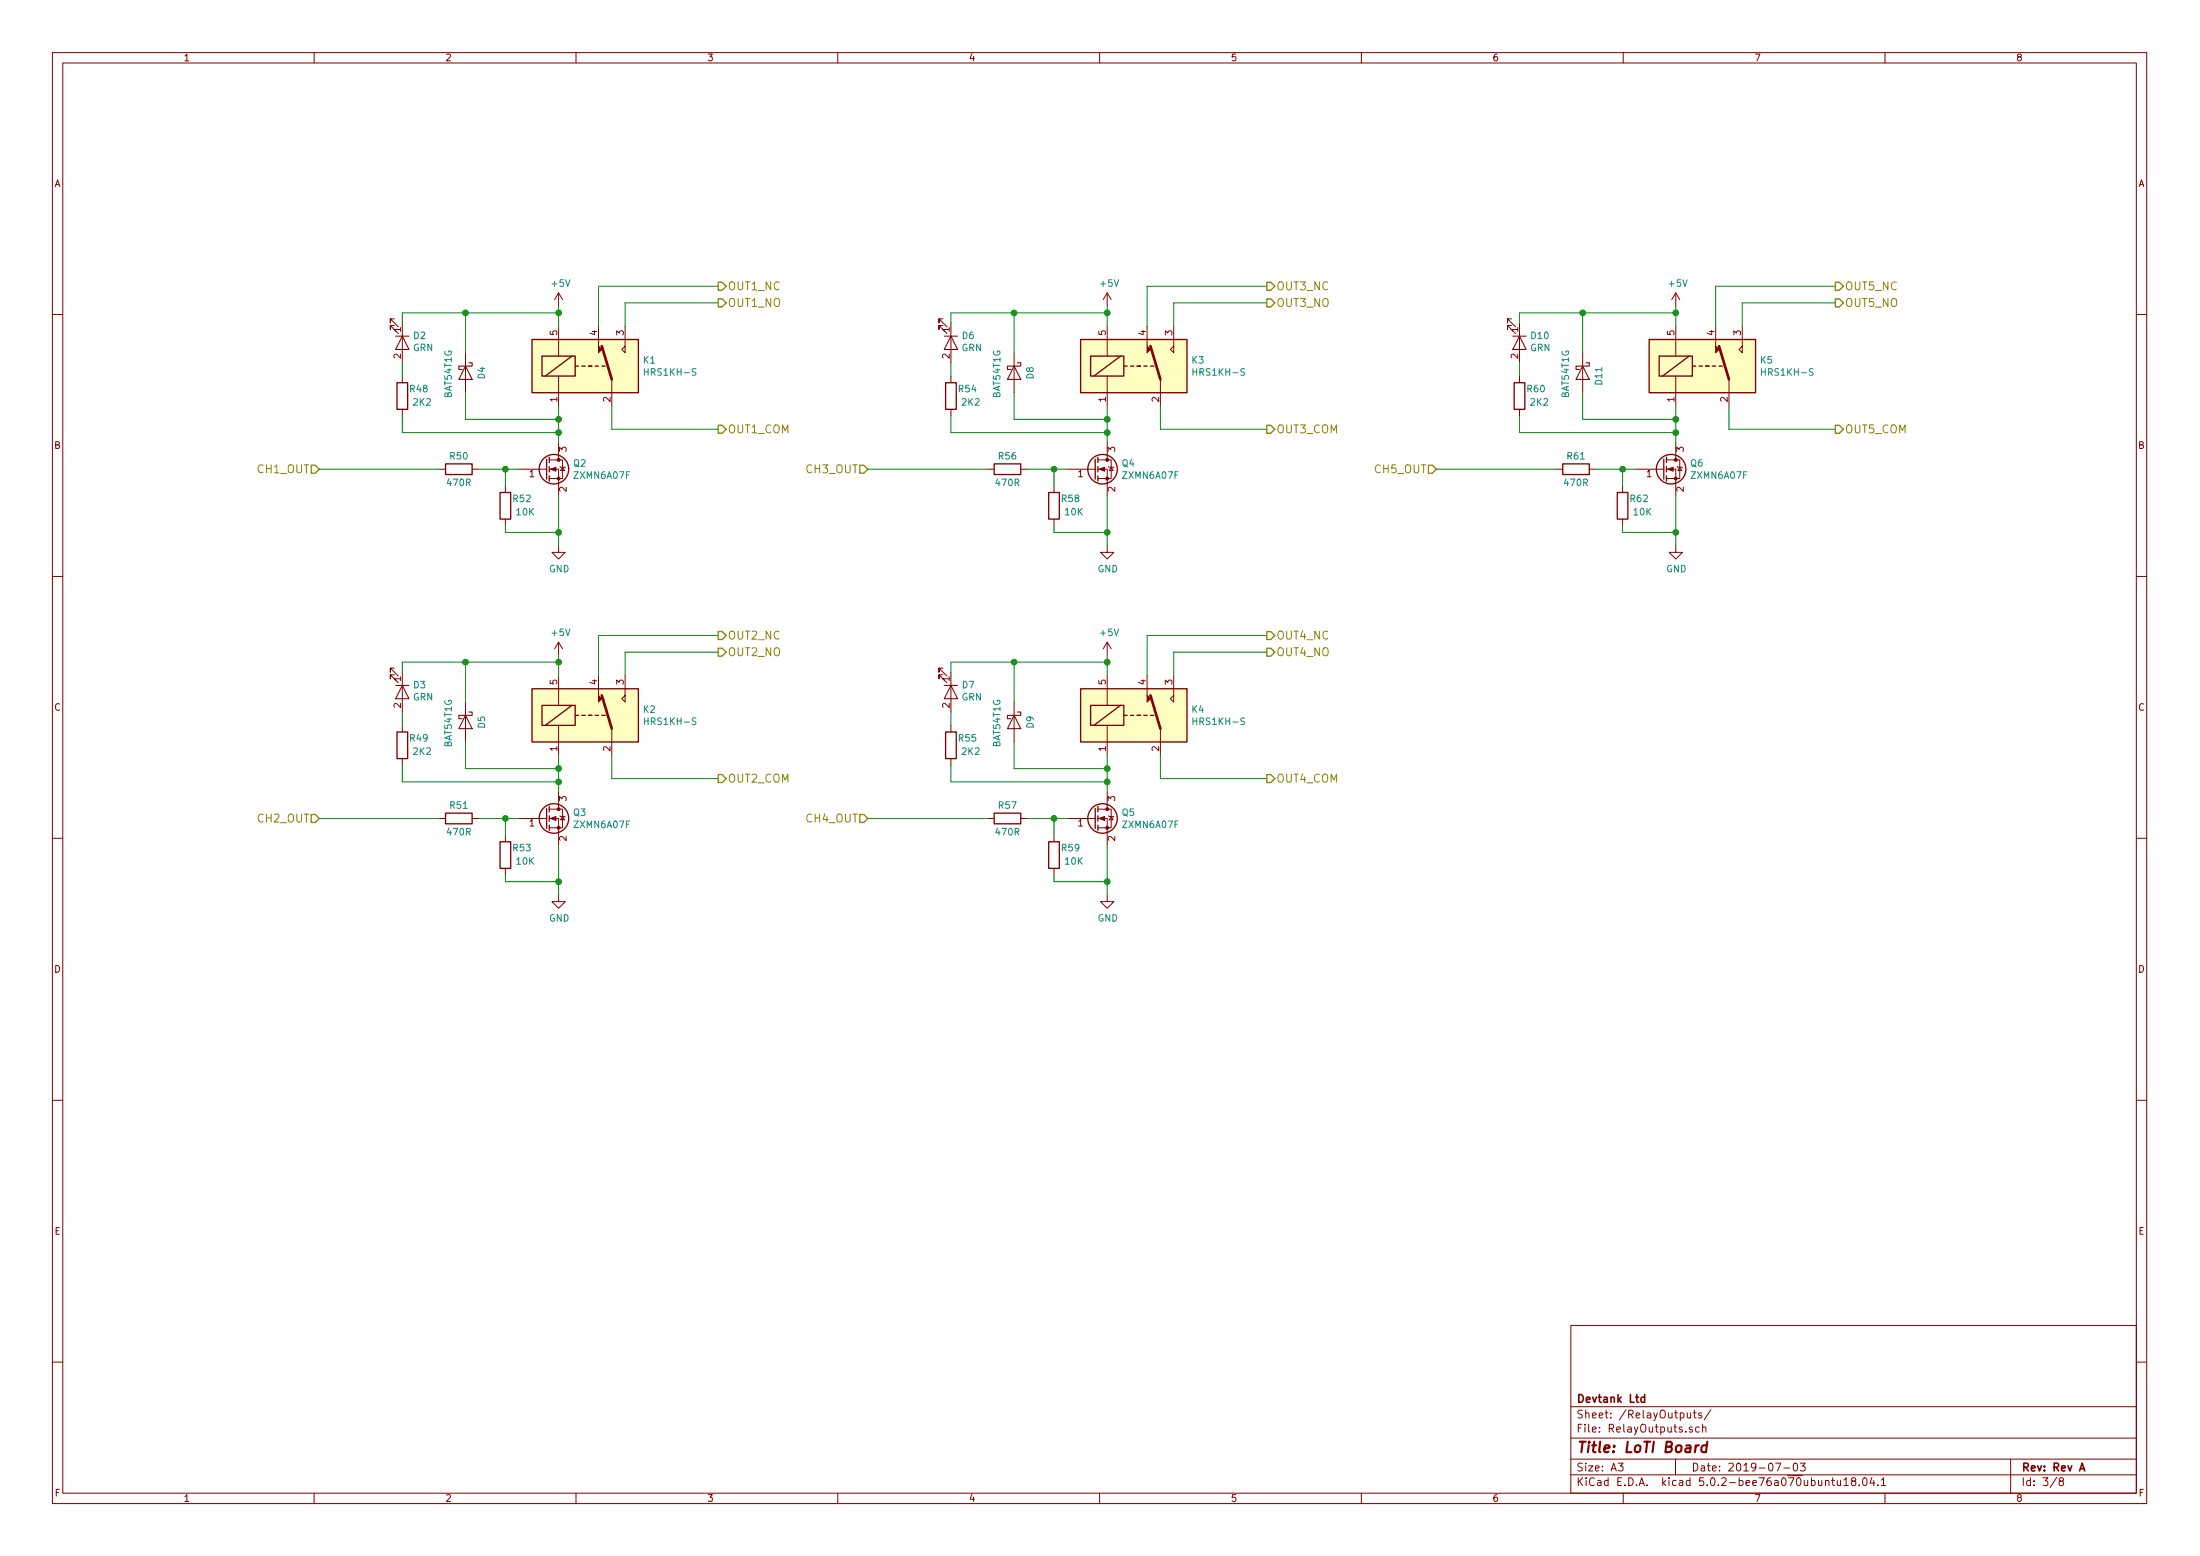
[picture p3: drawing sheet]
<svg xmlns="http://www.w3.org/2000/svg" width="420mm" height="297mm" viewBox="0 0 420 297" stroke-linecap="round" stroke-linejoin="round" font-family="sans-serif">
<g fill="none" stroke="#840000" stroke-width=".19">
<path d="M10 10h400v277h-400zM12 12h396v273.1h-396zM60 10v2M110 10v2M160 10v2M210 10v2M260 10v2M310 10v2M360 10v2M106.7 55.9v2.6M106.7 55.9l-.8 1.3M106.7 55.9l.7 1.3"/>
<path d="M211.5 55.9v2.6M211.5 55.9l-.8 1.3M211.5 55.9l.7 1.3M320 55.9v2.6M320 55.9l-.7 1.3M320 55.9l.8 1.3M10 60h2M75.3 60.9h-.8v.7v-.7l1.6 1.5M75.3 62.1h-.8v.8v-.8l1.6 1.6M76.8 61.6v7.7M76.8 71.8v1.3M76.8 78.1v1.3"/>
<path d="M88.9 67.3v7.7M106.7 62.3v5.7M106.7 71.8v5.7M114.3 62.3v3.8M116.8 72.4v5.1M119.4 66.1v1.2l-.7-.6zM119.4 62.3v3.8M180.1 60.9h-.8v.7v-.7l1.5 1.5M180.1 62.1h-.8v.8v-.8l1.5 1.6M181.6 61.6v7.7M181.6 71.8v1.3M181.6 78.1v1.3"/>
<path d="M193.7 67.3v7.7M211.5 62.3v5.7M211.5 71.8v5.7M219.1 62.3v3.8M221.6 72.4v5.1M224.2 66.1v1.2l-.7-.6zM224.2 62.3v3.8M288.7 60.9h-.8v.7v-.7l1.5 1.5M288.7 62.1h-.8v.8v-.8l1.5 1.6M290.2 61.6v7.7M290.2 71.8v1.3M290.2 78.1v1.3"/>
<path d="M302.3 67.3v7.7M320 62.3v5.7M320 71.8v5.7M327.7 62.3v3.8M330.2 72.4v5.1M332.7 66.1v1.2l-.6-.6zM332.7 62.3v3.8M408 60h2M83.8 89.6h1.3M90.2 89.6h1.2M96.5 92.7v1.3M96.5 99.1v1.3"/>
<path d="M99.1 89.6h5M104.2 89.6h.2M104.9 89.6h1.8v5.1M104.9 87.8h1.8M106.7 87.8h.7v3.5h-2.5M106.7 84.5v3.3M106.9 89.1l1 .2M107.4 89.2l.4 .6h-.7zM188.6 89.6h1.3M194.9 89.6h1.3M201.3 92.7v1.3M201.3 99.1v1.3"/>
<path d="M203.8 89.6h5.1M209 89.6h.2M209.7 89.6h1.8v5.1M209.7 87.8h1.8M211.5 87.8h.7v3.5h-2.5M211.5 84.5v3.3M211.7 89.1l1 .2M212.2 89.2l.4 .6h-.8zM297.2 89.6h1.2M303.5 89.6h1.3M309.9 92.7v1.3M309.9 99.1v1.3"/>
<path d="M312.4 89.6h5.1M317.6 89.6h.2M318.3 89.6h1.7v5.1M318.3 87.8h1.7M320 87.8h.8v3.5h-2.5M320 84.5v3.3M320.3 89.1l1 .2M320.8 89.2l.4 .6h-.8zM10 110h2M106.7 104.2v1.2h1.2l-1.2 1.3-1.3-1.3h1.3M211.5 104.2v1.2h1.2l-1.2 1.3-1.3-1.3h1.3M320 104.2v1.2h1.3l-1.3 1.3-1.2-1.3h1.2"/>
<path d="M408 110h2M75.3 127.5h-.8v.8v-.8l1.6 1.6M75.3 128.8h-.8v.8v-.8l1.6 1.5M76.8 128.3v7.6M76.8 138.5v1.2M88.9 134v7.6M106.7 122.6v2.5M106.7 128.9v5.8M106.7 138.5v5.7M106.7 122.6l-.8 1.3M106.7 122.6l.7 1.3M114.3 128.9v3.9"/>
<path d="M116.8 139.1v5.1M119.4 132.8v1.2l-.7-.6zM119.4 128.9v3.9M180.1 127.5h-.8v.8v-.8l1.5 1.6M180.1 128.8h-.8v.8v-.8l1.5 1.5M181.6 128.3v7.6M181.6 138.5v1.2M193.7 134v7.6M211.5 122.6v2.5M211.5 128.9v5.8M211.5 138.5v5.7M211.5 122.6l-.8 1.3"/>
<path d="M211.5 122.6l.7 1.3M219.1 128.9v3.9M221.6 139.1v5.1M224.2 132.8v1.2l-.7-.6zM224.2 128.9v3.9M76.8 144.8v1.3M83.8 156.2h1.3M90.2 156.2h1.2M96.5 159.4v1.3M99.1 156.2h5M104.2 156.2h.2M104.9 156.2h1.8v5.1"/>
<path d="M104.9 154.5h1.8M106.7 154.5h.7v3.5h-2.5M106.7 151.2v3.3M106.9 155.7l1 .3M107.4 155.9l.4 .6h-.7zM181.6 144.8v1.3M188.6 156.2h1.3M194.9 156.2h1.3M201.3 159.4v1.3M203.8 156.2h5.1M209 156.2h.2M209.7 156.2h1.8v5.1"/>
<path d="M209.7 154.5h1.8M211.5 154.5h.7v3.5h-2.5M211.5 151.2v3.3M211.7 155.7l1 .3M212.2 155.9l.4 .6h-.8zM10 160h2M96.5 165.8v1.2M106.7 170.9v1.2h1.2l-1.2 1.3-1.3-1.3h1.3M201.3 165.8v1.2M211.5 170.9v1.2h1.2l-1.2 1.3-1.3-1.3h1.3M408 160h2M10 210h2"/>
<path d="M408 210h2M300 253h108v32.1h-108zM10 260h2M300 278.5h108M300 274.5h108M300 268.5h108M309 279.3h1l-.5 .6 .4 .1v.7l-.2 .1-.7-.1M320 278.5v3M322.2 269.7l.1 .9 .4 .1 .2-.1M322.9 269.7v1M323.2 272.5l-.4-.1-.2 .2 .1 .2 .5 .2v.3h-.6M323.4 269.7h.6"/>
<path d="M323.6 269.2v1.3l.4 .2M324.5 272.5l-.4-.1-.3 .3 .2 .6h.5M325 269.8a.37 .37 0 0 0-.6 .1l.1 .2 .5 .2v.1l-.2 .3-.4-.1M325.2 272.5l.2-.1 .4 .1v.9M325.2 271.9v1.5M326.7 269.1l-1.2 2M339.1 279.3h1l-.6 1.5M342.6 279.5l.4-.2a.94 .94 0 0 1 0 1.5 .82 .82 0 0 1-.4-1.3zM343.8 279.3h1l-.6 .6 .5 .1v.7l-.3 .1-.6-.1M384 278.5v6.6M408 260h2M60 285.1v1.9"/>
<path d="M110 285.1v1.9M160 285.1v1.9M210 285.1v1.9M260 285.1v1.9M300 281.5h108M310 285.1v1.9M340.7 280.2h1.1M349.8 282.6h.6M350 282.1v1.3l.4 .2M350.9 282.6v.9l.4 .1 .2-.1M351.5 282.6v1M352.1 282.5l.5-.4v1.5"/>
<path d="M352.1 283.6h.9M353.9 282.7l-.3-.3 .3-.3h.3l.2 .3v.2l-.7 .2-.1 .2v.5l.3 .1h.3l.2-.3v-.3l-.2-.3M355.1 283.5v.1M355.9 282.3l.3-.2a.94 .94 0 0 1 0 1.5l-.4-.3-.1-.6zM357.5 282l-.4 1.1h1M357.9 282.6v1M358.6 283.5v.1M359.3 282.5l.4-.4v1.5M359.3 283.6h.8M360 285.1v1.9M392.8 282l-1.3 2M393.5 282.7l-.3-.3 .3-.3h.3l.3 .3-.1 .2-.6 .2-.2 .2 .1 .5 .2 .1h.3l.3-.3v-.3l-.3-.3"/>
</g>
<path d="M314.1 266.8l-.4-.1-.3 .3 .1 .6h.6M314.1 266.2v1.5M397.2 280.8l.5-1.5 .4 1.5M397.3 280.4h.7" fill="none" stroke="#840000" stroke-width=".3"/>
<path d="M324.5 275.9a.55 .55 0 0 0-.7 .4M326 276a.68 .68 0 0 0-1 .3v.7l.2 .2 .6-.1M326.1 275.2l-.3 2" fill="none" stroke="#840000" stroke-width=".41"/>
<g fill="#ffffc2" stroke="#ffffc2" stroke-width=".19">
<path d="M101.6 64.8h20.3v10.2h-20.3z"/>
<path d="M101.6 131.5h20.3v10.1h-20.3z"/>
<path d="M206.4 64.8h20.3v10.2h-20.3z"/>
<path d="M206.4 131.5h20.3v10.1h-20.3z"/>
<path d="M315 64.8h20.3v10.2h-20.3z"/>
</g>
<g fill="none" stroke="#840000" stroke-width=".25">
<path d="M75.8 73.1h2.1v5h-2.1zM101.6 64.8h20.3v10.2h-20.3zM103.5 68h6.4v3.8h-6.4zM109.2 68l-5.1 3.8M109.9 69.9h.6M111.1 69.9h.7M112.4 69.9h.6M113.7 69.9h.6M114.9 69.9h.7M180.6 73.1h2v5h-2zM206.4 64.8h20.3v10.2h-20.3zM208.3 68h6.3v3.8h-6.3z"/>
<path d="M214 68l-5.1 3.8M214.6 69.9h.7M215.9 69.9h.6M217.2 69.9h.6M218.4 69.9h.7M219.7 69.9h.6M289.2 73.1h2v5h-2zM315 64.8h20.3v10.2h-20.3zM316.9 68h6.3v3.8h-6.3zM322.6 68l-5.1 3.8M323.2 69.9h.6M324.5 69.9h.6"/>
<path d="M325.8 69.9h.6M327 69.9h.7M328.3 69.9h.6M85.1 88.6h5.1v2h-5.1zM95.5 94h2v5.1h-2zM104.4 87.7v3.8M104.9 87.3v1M104.9 89.1v1M104.9 90.8v1.1M189.9 88.6h5v2h-5zM200.3 94h2v5.1h-2zM209.2 87.7v3.8"/>
<path d="M209.7 87.3v1M209.7 89.1v1M209.7 90.8v1.1M298.4 88.6h5.1v2h-5.1zM308.9 94h2v5.1h-2zM317.8 87.7v3.8M318.3 87.3v1M318.3 89.1v1M318.3 90.8v1.1M75.8 139.7h2.1v5.1h-2.1zM101.6 131.5h20.3v10.1h-20.3zM103.5 134.7h6.4v3.8h-6.4z"/>
<path d="M109.2 134.7l-5.1 3.8M109.9 136.6h.6M111.1 136.6h.7M112.4 136.6h.6M113.7 136.6h.6M114.9 136.6h.7M180.6 139.7h2v5.1h-2zM206.4 131.5h20.3v10.1h-20.3zM208.3 134.7h6.3v3.8h-6.3zM214 134.7l-5.1 3.8M214.6 136.6h.7M215.9 136.6h.6"/>
<path d="M217.2 136.6h.6M218.4 136.6h.7M219.7 136.6h.6M85.1 155.2h5.1v2.1h-5.1zM104.4 154.3v3.9M104.9 154v1M104.9 155.7v1.1M104.9 157.5v1M189.9 155.2h5v2.1h-5zM209.2 154.3v3.9M209.7 154v1M209.7 155.7v1.1"/>
<path d="M209.7 157.5v1M95.5 160.7h2v5.1h-2zM200.3 160.7h2v5.1h-2z"/>
<circle cx="105.8" cy="89.6" r="2.82"/>
<circle cx="210.6" cy="89.6" r="2.82"/>
<circle cx="319.2" cy="89.6" r="2.82"/>
<circle cx="105.8" cy="156.2" r="2.82"/>
<circle cx="210.6" cy="156.2" r="2.82"/>
</g>
<path d="M114.9 66.1l1.9 6.3M219.7 66.1l1.9 6.3M328.3 66.1l1.9 6.3M114.9 132.8l1.9 6.3M219.7 132.8l1.9 6.3" fill="none" stroke="#840000" stroke-width=".51"/>
<g fill="#840000" stroke="#840000" stroke-width=".19">
<path d="M114.3 66.1l.6 .6-.6 .6z"/>
<path d="M105.2 89.6l1-.4v.8z"/>
<path d="M114.3 132.8l.6 .6-.6 .6z"/>
<path d="M105.2 156.2l1-.3v.7z"/>
<path d="M219.1 66.1l.6 .6-.6 .6z"/>
<path d="M209.9 89.6l1-.4v.8z"/>
<path d="M219.1 132.8l.6 .6-.6 .6z"/>
<path d="M209.9 156.2l1-.3v.7z"/>
<path d="M327.7 66.1l.6 .6-.6 .6z"/>
<path d="M318.5 89.6l1-.4v.8z"/>
<circle cx="106.7" cy="91.3" r=".28"/>
<circle cx="106.7" cy="87.8" r=".28"/>
<circle cx="106.7" cy="158" r=".28"/>
<circle cx="106.7" cy="154.5" r=".28"/>
<circle cx="211.5" cy="91.3" r=".28"/>
<circle cx="211.5" cy="87.8" r=".28"/>
<circle cx="211.5" cy="158" r=".28"/>
<circle cx="211.5" cy="154.5" r=".28"/>
<circle cx="320" cy="91.3" r=".28"/>
<circle cx="320" cy="87.8" r=".28"/>
</g>
<g fill="none" stroke="#840000" stroke-width=".2">
<path d="M75.6 64.2h2.5M76.8 64.2l1.3 2.5h-2.5zM88.9 69.9l1.3 2.5h-2.6zM89.5 69.3h.7v.6h-2.6v.6h.7M180.3 64.2h2.6M181.6 64.2l1.3 2.5h-2.6zM193.7 69.9l1.2 2.5h-2.5zM194.3 69.3h.6v.6h-2.5v.6h.6M288.9 64.2h2.6M290.2 64.2l1.3 2.5h-2.6zM302.3 69.9l1.2 2.5h-2.5zM302.9 69.3h.6v.6h-2.5v.6h.6"/>
<path d="M75.6 130.8h2.5M76.8 130.8l1.3 2.6h-2.5zM88.9 136.6l1.3 2.5h-2.6zM89.5 135.9h.7v.7h-2.6v.6h.7M180.3 130.8h2.6M181.6 130.8l1.3 2.6h-2.6zM193.7 136.6l1.2 2.5h-2.5zM194.3 135.9h.6v.7h-2.5v.6h.6"/>
</g>
<g fill="none" stroke="#008400" stroke-width=".19">
<path d="M88.9 59.7v7.6M106.7 58.5v3.8M106.7 59.7h-29.9v1.9M137.2 57.8h-17.8v4.5M137.2 54.6h-22.9v7.7M193.7 59.7v7.6M211.5 59.7h-29.9v1.9M211.5 58.5v3.8M241.9 57.8h-17.7v4.5M241.9 54.6h-22.8v7.7M302.3 59.7v7.6M320 59.7h-29.8v1.9"/>
<path d="M320 58.5v3.8M350.5 57.8h-17.8v4.5M350.5 54.6h-22.8v7.7M76.8 69.3v2.5M76.8 79.4v3.2h29.9M88.9 75v5h17.8M106.7 77.5v7M116.8 77.5v4.5h20.4M181.6 79.4v3.2h29.9M181.6 69.3v2.5M193.7 75v5h17.8M211.5 77.5v7"/>
<path d="M221.6 77.5v4.5h20.3M290.2 79.4v3.2h29.8M290.2 69.3v2.5M302.3 75v5h17.7M320 77.5v7M330.2 77.5v4.5h20.3M61 89.6h22.8M91.4 89.6h7.7M96.5 89.6v3.1M106.7 94.7v9.5M165.7 89.6h22.9M196.2 89.6h7.6"/>
<path d="M201.3 89.6v3.1M211.5 94.7v9.5M274.3 89.6h22.9M304.8 89.6h7.6M309.9 89.6v3.1M320 94.7v9.5M96.5 100.4v1.2h10.2M201.3 100.4v1.2h10.2M309.9 100.4v1.2h10.1M76.8 135.9v2.6M88.9 126.4v7.6M106.7 125.1v3.8"/>
<path d="M106.7 126.4h-29.9v1.9M137.2 124.5h-17.8v4.4M137.2 121.3h-22.9v7.6M181.6 135.9v2.6M193.7 126.4v7.6M211.5 126.4h-29.9v1.9M211.5 125.1v3.8M241.9 124.5h-17.7v4.4M241.9 121.3h-22.8v7.6M61 156.2h22.8M76.8 146.1v3.2h29.9M88.9 141.6v5.1h17.8"/>
<path d="M91.4 156.2h7.7M96.5 156.2v3.2M106.7 144.2v7M116.8 144.2v4.4h20.4M165.7 156.2h22.9M181.6 146.1v3.2h29.9M193.7 141.6v5.1h17.8M196.2 156.2h7.6M201.3 156.2v3.2M211.5 144.2v7M221.6 144.2v4.4h20.3M96.5 167v1.3h10.2"/>
<path d="M106.7 161.3v9.6M201.3 167v1.3h10.2M211.5 161.3v9.6"/>
</g>
<g fill="#008400" stroke="#008400" stroke-width=".25">
<circle cx="96.5" cy="89.6" r=".51"/>
<circle cx="106.7" cy="59.7" r=".51"/>
<circle cx="106.7" cy="80" r=".51"/>
<circle cx="106.7" cy="101.6" r=".51"/>
<circle cx="88.9" cy="59.7" r=".51"/>
<circle cx="106.7" cy="82.6" r=".51"/>
<circle cx="96.5" cy="156.2" r=".51"/>
<circle cx="106.7" cy="126.4" r=".51"/>
<circle cx="106.7" cy="146.7" r=".51"/>
<circle cx="106.7" cy="168.3" r=".51"/>
<circle cx="88.9" cy="126.4" r=".51"/>
<circle cx="106.7" cy="149.3" r=".51"/>
<circle cx="201.3" cy="89.6" r=".51"/>
<circle cx="211.5" cy="59.7" r=".51"/>
<circle cx="211.5" cy="80" r=".51"/>
<circle cx="211.5" cy="101.6" r=".51"/>
<circle cx="193.7" cy="59.7" r=".51"/>
<circle cx="211.5" cy="82.6" r=".51"/>
<circle cx="201.3" cy="156.2" r=".51"/>
<circle cx="211.5" cy="126.4" r=".51"/>
<circle cx="211.5" cy="146.7" r=".51"/>
<circle cx="211.5" cy="168.3" r=".51"/>
<circle cx="193.7" cy="126.4" r=".51"/>
<circle cx="211.5" cy="149.3" r=".51"/>
<circle cx="309.9" cy="89.6" r=".51"/>
<circle cx="320" cy="59.7" r=".51"/>
<circle cx="320" cy="80" r=".51"/>
<circle cx="320" cy="101.6" r=".51"/>
<circle cx="302.3" cy="59.7" r=".51"/>
<circle cx="320" cy="82.6" r=".51"/>
</g>
<g fill="none" stroke="#848400" stroke-width=".25">
<path d="M137.2 57.1h.7l.8 .7-.8 .8h-.7zM137.2 53.9h.7l.8 .7-.8 .8h-.7zM241.9 53.9h.8l.8 .7-.8 .8h-.8zM241.9 57.1h.8l.8 .7-.8 .8h-.8zM350.5 53.9h.8l.7 .7-.7 .8h-.8zM350.5 57.1h.8l.7 .7-.7 .8h-.8zM59.4 88.8h.8l.8 .8-.8 .7h-.8zM137.2 81.2h.7l.8 .8-.8 .7h-.7zM164.2 88.8h.8l.7 .8-.7 .7h-.8zM241.9 81.2h.8l.8 .8-.8 .7h-.8zM272.8 88.8h.8l.7 .8-.7 .7h-.8zM350.5 81.2h.8l.7 .8-.7 .7h-.8z"/>
<path d="M137.2 120.6h.7l.8 .7-.8 .8h-.7zM137.2 123.7h.7l.8 .8-.8 .8h-.7zM241.9 120.6h.8l.8 .7-.8 .8h-.8zM241.9 123.7h.8l.8 .8-.8 .8h-.8zM59.4 155.5h.8l.8 .7-.8 .8h-.8zM137.2 147.9h.7l.8 .7-.8 .8h-.7zM164.2 155.5h.8l.7 .7-.7 .8h-.8zM241.9 147.9h.8l.8 .7-.8 .8h-.8z"/>
</g>
<text font-size="2.8" fill="#840000" x="301" y="277.3">Title: LoTI Board</text>
<g font-size="2.1" fill="#848400">
<text x="138.9" y="58.6">OUT1_NO</text>
<text x="138.9" y="55.4">OUT1_NC</text>
<text x="243.7" y="55.4">OUT3_NC</text>
<text x="243.7" y="58.6">OUT3_NO</text>
<text x="352.3" y="55.4">OUT5_NC</text>
<text x="352.3" y="58.6">OUT5_NO</text>
<text x="138.9" y="82.7">OUT1_COM</text>
<text x="243.7" y="82.7">OUT3_COM</text>
<text x="352.3" y="82.7">OUT5_COM</text>
<text x="49.3" y="90.3">CH1_OUT</text>
<text x="154.1" y="90.3">CH3_OUT</text>
<text x="262.6" y="90.3">CH5_OUT</text>
<text x="138.9" y="122.1">OUT2_NC</text>
<text x="138.9" y="125.3">OUT2_NO</text>
<text x="243.7" y="122.1">OUT4_NC</text>
<text x="243.7" y="125.3">OUT4_NO</text>
<text x="138.9" y="149.4">OUT2_COM</text>
<text x="243.7" y="149.4">OUT4_COM</text>
<text x="49.3" y="157">CH2_OUT</text>
<text x="154.1" y="157">CH4_OUT</text>
</g>
<g font-size="2.1" fill="#840000">
<text x="301" y="267.8">Devtank Ltd</text>
<text x="301" y="273.5">File: RelayOutputs.sch</text>
<text x="301" y="270.8">Sheet: /RelayOutputs/</text>
<text x="301" y="280.9">Size: A3</text>
<text x="323" y="280.9">Date: 2019-07-03</text>
<text x="386" y="280.9">Rev: Rev A</text>
<text x="301" y="283.7">KiCad E.D.A. kicad 5.0.2-bee76a070ubuntu18.04.1</text>
<text x="386" y="283.7">Id: 3/8</text>
</g>
<g font-size="1.8" fill="#840000">
<text x="35" y="11.7">1</text>
<text x="85" y="11.7">2</text>
<text x="135" y="11.7">3</text>
<text x="185" y="11.7">4</text>
<text x="235" y="11.7">5</text>
<text x="285" y="11.7">6</text>
<text x="335" y="11.7">7</text>
<text x="385" y="11.7">8</text>
<text x="10.4" y="35.7">A</text>
<text x="408.4" y="35.7">A</text>
<text x="76.6" y="63.4" transform="rotate(-90 76.6 63.4)">1</text>
<text x="106.4" y="64" transform="rotate(-90 106.4 64)">5</text>
<text x="114" y="64" transform="rotate(-90 114 64)">4</text>
<text x="119.1" y="64" transform="rotate(-90 119.1 64)">3</text>
<text x="181.4" y="63.4" transform="rotate(-90 181.4 63.4)">1</text>
<text x="211.2" y="64" transform="rotate(-90 211.2 64)">5</text>
<text x="218.8" y="64" transform="rotate(-90 218.8 64)">4</text>
<text x="223.9" y="64" transform="rotate(-90 223.9 64)">3</text>
<text x="289.9" y="63.4" transform="rotate(-90 289.9 63.4)">1</text>
<text x="319.8" y="64" transform="rotate(-90 319.8 64)">5</text>
<text x="327.4" y="64" transform="rotate(-90 327.4 64)">4</text>
<text x="332.5" y="64" transform="rotate(-90 332.5 64)">3</text>
<text x="76.6" y="68.5" transform="rotate(-90 76.6 68.5)">2</text>
<text x="181.4" y="68.5" transform="rotate(-90 181.4 68.5)">2</text>
<text x="289.9" y="68.5" transform="rotate(-90 289.9 68.5)">2</text>
<text x="106.4" y="76.7" transform="rotate(-90 106.4 76.7)">1</text>
<text x="116.6" y="76.7" transform="rotate(-90 116.6 76.7)">2</text>
<text x="211.2" y="76.7" transform="rotate(-90 211.2 76.7)">1</text>
<text x="221.4" y="76.7" transform="rotate(-90 221.4 76.7)">2</text>
<text x="319.8" y="76.7" transform="rotate(-90 319.8 76.7)">1</text>
<text x="329.9" y="76.7" transform="rotate(-90 329.9 76.7)">2</text>
<text x="10.4" y="85.7">B</text>
<text x="108.2" y="86.2" transform="rotate(-90 108.2 86.2)">3</text>
<text x="213" y="86.2" transform="rotate(-90 213 86.2)">3</text>
<text x="321.6" y="86.2" transform="rotate(-90 321.6 86.2)">3</text>
<text x="408.4" y="85.7">B</text>
<text x="101.1" y="91.1">1</text>
<text x="108.2" y="93.9" transform="rotate(-90 108.2 93.9)">2</text>
<text x="205.9" y="91.1">1</text>
<text x="213" y="93.9" transform="rotate(-90 213 93.9)">2</text>
<text x="314.5" y="91.1">1</text>
<text x="321.6" y="93.9" transform="rotate(-90 321.6 93.9)">2</text>
<text x="76.6" y="130.1" transform="rotate(-90 76.6 130.1)">1</text>
<text x="106.4" y="130.7" transform="rotate(-90 106.4 130.7)">5</text>
<text x="114" y="130.7" transform="rotate(-90 114 130.7)">4</text>
<text x="119.1" y="130.7" transform="rotate(-90 119.1 130.7)">3</text>
<text x="181.4" y="130.1" transform="rotate(-90 181.4 130.1)">1</text>
<text x="211.2" y="130.7" transform="rotate(-90 211.2 130.7)">5</text>
<text x="218.8" y="130.7" transform="rotate(-90 218.8 130.7)">4</text>
<text x="223.9" y="130.7" transform="rotate(-90 223.9 130.7)">3</text>
<text x="10.4" y="135.7">C</text>
<text x="76.6" y="135.1" transform="rotate(-90 76.6 135.1)">2</text>
<text x="181.4" y="135.1" transform="rotate(-90 181.4 135.1)">2</text>
<text x="408.4" y="135.7">C</text>
<text x="106.4" y="143.4" transform="rotate(-90 106.4 143.4)">1</text>
<text x="116.6" y="143.4" transform="rotate(-90 116.6 143.4)">2</text>
<text x="211.2" y="143.4" transform="rotate(-90 211.2 143.4)">1</text>
<text x="221.4" y="143.4" transform="rotate(-90 221.4 143.4)">2</text>
<text x="108.2" y="152.9" transform="rotate(-90 108.2 152.9)">3</text>
<text x="213" y="152.9" transform="rotate(-90 213 152.9)">3</text>
<text x="101.1" y="157.8">1</text>
<text x="108.2" y="160.5" transform="rotate(-90 108.2 160.5)">2</text>
<text x="205.9" y="157.8">1</text>
<text x="213" y="160.5" transform="rotate(-90 213 160.5)">2</text>
<text x="10.4" y="185.7">D</text>
<text x="408.4" y="185.7">D</text>
<text x="10.4" y="235.7">E</text>
<text x="408.4" y="235.7">E</text>
<text x="10.5" y="285.7">F</text>
<text x="35" y="286.7">1</text>
<text x="85" y="286.7">2</text>
<text x="135" y="286.7">3</text>
<text x="185" y="286.7">4</text>
<text x="235" y="286.7">5</text>
<text x="285" y="286.7">6</text>
<text x="335" y="286.7">7</text>
<text x="385" y="286.7">8</text>
<text x="408.5" y="285.7">F</text>
</g>
<g font-size="1.8" fill="#008484">
<text x="105.5" y="54.7">+5V</text>
<text x="210.2" y="54.7">+5V</text>
<text x="318.8" y="54.7">+5V</text>
<text x="79" y="64.7">D2</text>
<text x="183.8" y="64.7">D6</text>
<text x="292.5" y="64.7">D10</text>
<text x="78.9" y="67">GRN</text>
<text x="122.9" y="69.4">K1</text>
<text x="123.4" y="71.7">HRS1KH-S</text>
<text x="183.6" y="67">GRN</text>
<text x="227.7" y="69.4">K3</text>
<text x="228.2" y="71.7">HRS1KH-S</text>
<text x="292.2" y="67">GRN</text>
<text x="336.2" y="69.4">K5</text>
<text x="336.8" y="71.7">HRS1KH-S</text>
<text x="78.4" y="74.9">R48</text>
<text x="79" y="77.4">2K2</text>
<text x="86.3" y="75.9" transform="rotate(-90 86.3 75.9)">BAT54T1G</text>
<text x="92.6" y="72.3" transform="rotate(-90 92.6 72.3)">D4</text>
<text x="183.1" y="74.9">R54</text>
<text x="183.8" y="77.4">2K2</text>
<text x="191.1" y="75.9" transform="rotate(-90 191.1 75.9)">BAT54T1G</text>
<text x="197.4" y="72.3" transform="rotate(-90 197.4 72.3)">D8</text>
<text x="291.7" y="74.9">R60</text>
<text x="292.4" y="77.4">2K2</text>
<text x="299.6" y="75.9" transform="rotate(-90 299.6 75.9)">BAT54T1G</text>
<text x="306" y="73.4" transform="rotate(-90 306 73.4)">D11</text>
<text x="86" y="87.7">R50</text>
<text x="109.6" y="89.1">Q2</text>
<text x="190.8" y="87.7">R56</text>
<text x="214.3" y="89.1">Q4</text>
<text x="299.4" y="87.7">R61</text>
<text x="322.9" y="89.1">Q6</text>
<text x="85.5" y="92.8">470R</text>
<text x="98" y="95.8">R52</text>
<text x="109.8" y="91.4">ZXMN6A07F</text>
<text x="190.3" y="92.8">470R</text>
<text x="202.8" y="95.8">R58</text>
<text x="214.6" y="91.4">ZXMN6A07F</text>
<text x="298.9" y="92.8">470R</text>
<text x="311.4" y="95.8">R62</text>
<text x="323.1" y="91.4">ZXMN6A07F</text>
<text x="98.7" y="98.4">10K</text>
<text x="203.5" y="98.4">10K</text>
<text x="312" y="98.4">10K</text>
<text x="104.9" y="109.3">GND</text>
<text x="209.6" y="109.3">GND</text>
<text x="318.2" y="109.3">GND</text>
<text x="105.5" y="121.4">+5V</text>
<text x="210.2" y="121.4">+5V</text>
<text x="79" y="131.4">D3</text>
<text x="183.8" y="131.4">D7</text>
<text x="78.9" y="133.7">GRN</text>
<text x="122.9" y="136.1">K2</text>
<text x="183.6" y="133.7">GRN</text>
<text x="227.7" y="136.1">K4</text>
<text x="78.4" y="141.6">R49</text>
<text x="86.3" y="142.6" transform="rotate(-90 86.3 142.6)">BAT54T1G</text>
<text x="92.6" y="139" transform="rotate(-90 92.6 139)">D5</text>
<text x="123.4" y="138.4">HRS1KH-S</text>
<text x="183.1" y="141.6">R55</text>
<text x="191.1" y="142.6" transform="rotate(-90 191.1 142.6)">BAT54T1G</text>
<text x="197.4" y="139" transform="rotate(-90 197.4 139)">D9</text>
<text x="228.2" y="138.4">HRS1KH-S</text>
<text x="79" y="144.1">2K2</text>
<text x="183.8" y="144.1">2K2</text>
<text x="86" y="154.4">R51</text>
<text x="109.6" y="155.8">Q3</text>
<text x="190.8" y="154.4">R57</text>
<text x="214.3" y="155.8">Q5</text>
<text x="85.5" y="159.5">470R</text>
<text x="109.8" y="158.1">ZXMN6A07F</text>
<text x="190.3" y="159.5">470R</text>
<text x="214.6" y="158.1">ZXMN6A07F</text>
<text x="98" y="162.5">R53</text>
<text x="98.7" y="165.1">10K</text>
<text x="202.8" y="162.5">R59</text>
<text x="203.5" y="165.1">10K</text>
<text x="104.9" y="175.9">GND</text>
<text x="209.6" y="175.9">GND</text>
</g>
</svg>
